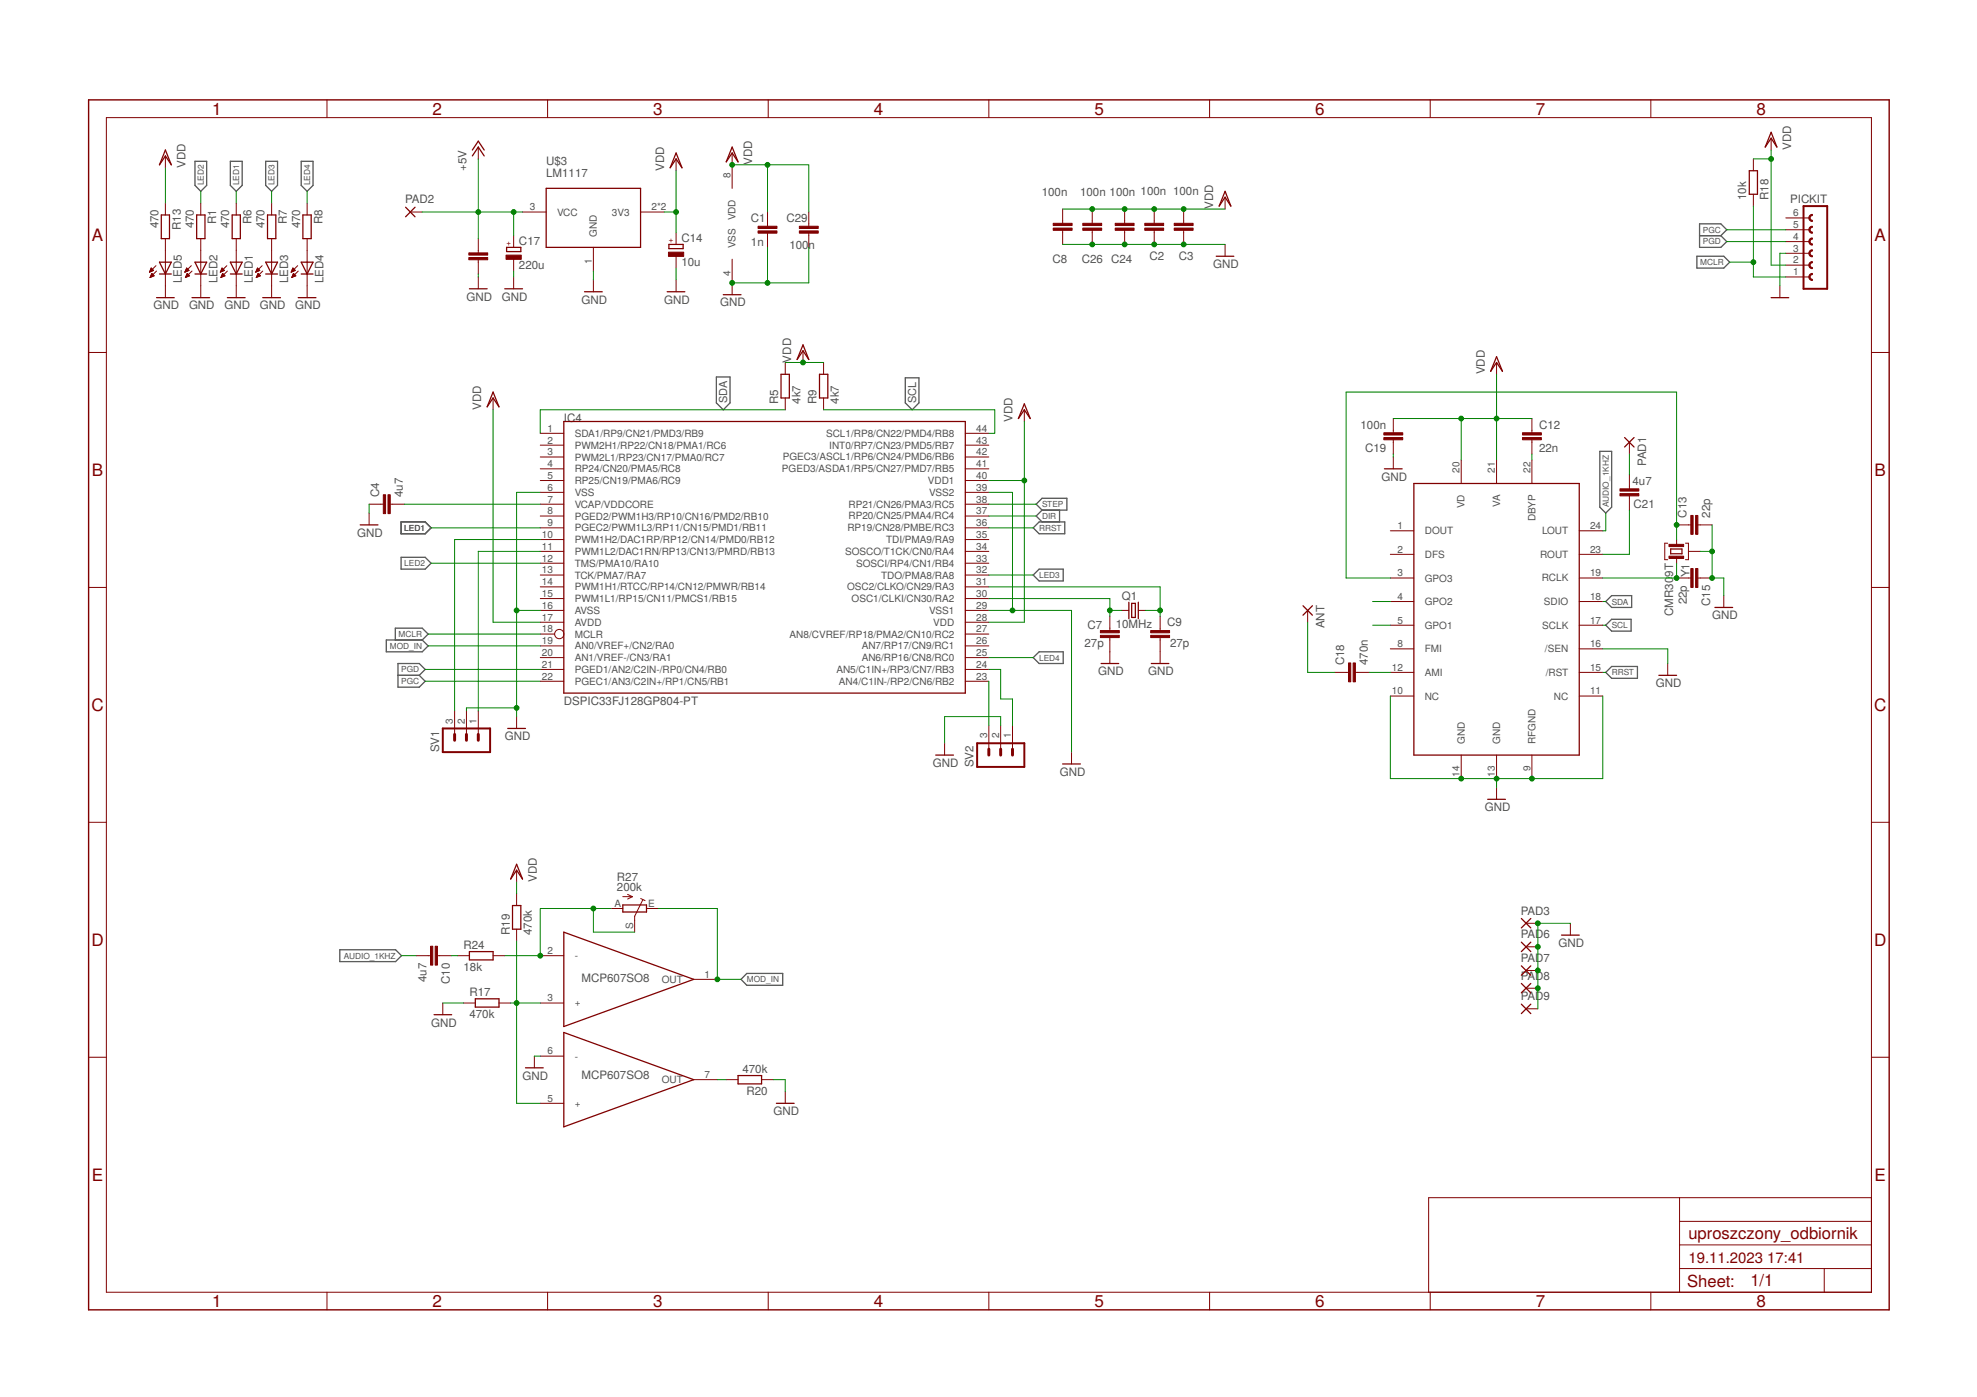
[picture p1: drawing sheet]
<svg xmlns="http://www.w3.org/2000/svg" width="297mm" height="210mm" viewBox="0 0 297 210" stroke-linecap="round" stroke-linejoin="round" font-family="sans-serif">
<g fill="none" stroke="#505050" stroke-width=".19">
<path d="M29.3 24.2h1.8v3.7l-.9 .8-.9-.8zM34.6 24.2h1.8v3.7l-.9 .8-.9-.8zM39.9 24.2h1.8v3.7l-.9 .8-.9-.8zM45.3 24.2h1.7v3.7l-.9 .8-.8-.8zM255 38.5h4l.9 .9-.9 .9h-4zM255.4 33.6h3.2l.8 .9-.8 .9 .8 .9-.8 .9h-3.2zM255.4 35.4h3.2M107.6 56.6h2.1v3.9l-1 1.1-1.1-1.1zM136 56.8h2.1v3.7l-1 1.1-1.1-1.1zM60.3 78.4h3.6l.9 .9-.9 .9h-3.6zM155.7 75.8l.9-.9h3.7v1.7h-3.7zM156.1 78.4h3.9v1.8h-3.9l-.9-.9z"/>
<path d="M156.6 76.6l-.9 .9 .9 .9M159.2 76.6v1.8M240.4 67.8h1.7v8.4l-.8 .9-.9-.9zM58 96.2h5.4l.9 .8-.9 .9h-5.4zM59.4 96.2v-1.8h4l.9 .9-.9 .9M59.8 99.7h3.2l.9 .9-.9 .9 .9 .9-.9 .9h-3.2zM60.3 83.7h3.6l.9 .9-.9 .9h-3.6zM155.2 98.8l.9-.9h3.6v1.8h-3.6zM155.2 86.4l.9-.9h3.6v1.8h-3.6zM241.3 90.4l.8-.9h3.1v1.8h-3.1zM241.3 93.9l.8-.9h3v1.8h-3zM59.8 101.5h3.2"/>
<path d="M241.3 101l.8-.9h3.9v1.8h-3.9zM51.1 142.7h8.3l.9 .9-.9 .9h-8.3zM112.2 146.3h5.4v1.7h-5.4l-.9-.8z"/>
</g>
<path d="M271 31h3.5v12.4h-3.5zM66.5 109.5h7.1v3.5h-7.1zM146.8 111.7h7.1v3.5h-7.1z" fill="none" stroke="#800000" stroke-width=".3"/>
<g fill="#800000" stroke="#800000" stroke-width=".15">
<path d="M271.9 37.7l.3-.2h.1v.2a.35 .35 0 0 0-.3 .4 .35 .35 0 0 0 .3 .3v.2h-.1a.54 .54 0 0 1-.3-.9z" fill-rule="evenodd"/>
<path d="M271.9 39.5l.3-.2h.1v.2a.36 .36 0 0 0-.3 .3 .36 .36 0 0 0 .3 .4v.2h-.1a.54 .54 0 0 1-.3-.9z" fill-rule="evenodd"/>
<path d="M271.9 41.3l.3-.2h.1v.2a.36 .36 0 0 0-.3 .3 .36 .36 0 0 0 .3 .4v.1h-.1a.54 .54 0 0 1-.3-.8z" fill-rule="evenodd"/>
<path d="M271.9 34.2l.3-.2h.1v.2a.35 .35 0 0 0-.3 .3 .35 .35 0 0 0 .3 .4v.2h-.1a.56 .56 0 0 1-.3-.9z" fill-rule="evenodd"/>
<path d="M271.9 35.9l.3-.1h.1v.1a.35 .35 0 0 0-.3 .4 .35 .35 0 0 0 .3 .3v.2h-.1a.56 .56 0 0 1-.3-.9z" fill-rule="evenodd"/>
<path d="M271.9 32.4l.3-.2h.1v.2a.36 .36 0 0 0-.3 .3 .36 .36 0 0 0 .3 .4v.2h-.1a.54 .54 0 0 1-.3-.9z" fill-rule="evenodd"/>
</g>
<g fill="none" stroke="#800000" stroke-width=".15">
<path d="M16 17.7h265.2v176.5h-265.2zM49.1 15v2.7M82.3 15v2.7M115.4 15v2.7M148.6 15v2.7M181.7 15v2.7M214.9 15v2.7M248 15v2.7M23.4 39.9l-.9 1M24.8 23.4v1.8M24.8 30.5v1.8M24.8 35.9v8.8"/>
<path d="M28.7 39.9l-.9 1M30.2 30.5v1.8M30.2 35.9v8.8M34.1 39.9l-1 1M35.5 30.5v1.8M35.5 35.9v8.8M39.4 39.9l-1 1M40.8 30.5v1.8M40.8 35.9v8.8M44.7 39.9l-.9 1M46.1 30.5v1.8M46.1 35.9v8.8"/>
<path d="M61.7 31.9h1.7M71.9 22.1v1.8M71.9 35.9v2.1M71.9 39v2.2M77.2 35.4v1.8M77.2 38.9v1.8M78.5 31.9h3.6M89.2 37.2v3.5M96.2 31.9h3.6M101.6 23.9v1.8M101.6 35v1.7M101.6 38.5v1.8"/>
<path d="M110 23v5.3M110 38.9v5.4M115.3 31.9v2.1M115.3 35.1v2.1M121.5 31.9v2.1M121.5 35.1v2.1M159.7 31.4v2.1M159.7 34.6v2.1M164.1 31.4v2.1M164.1 34.6v2.1M169 31.4v2.1M169 34.6v2.1"/>
<path d="M173.4 31.4v2.1M173.4 34.6v2.1M177.8 31.4v2.1M177.8 34.6v2.1M184.1 29.6v1.8M184.1 36.7v1.8M263.4 23.9v1.8M263.4 29.2v1.8M266.1 20.8v1.7M268.3 39.8h3.6M268.3 38.1h3.6M268.3 36.3h3.6"/>
<path d="M268.3 34.5h3.6M268.3 32.7h3.6M13.3 53h2.7M22.5 40.9h.1M22.5 40.8h.2M22.5 40.7h.3M22.6 41.6h.1M22.6 40.7h.4M22.6 40.6h.4M22.6 41.6h.3M22.6 40.5h.3M22.6 41.5h.5"/>
<path d="M22.6 40.4h.3M22.7 41.4h.4M22.7 40.4h.1M22.7 41.3h.4M22.7 40.3h.1M22.7 40.3l-.2 .6M22.7 40.3l.4 .3-.6 .3M22.7 41.3h.3M22.8 41.2h.1M22.8 41.1h.1M22.8 41.1l-.3 .6M22.8 41.1l.4 .3-.7 .3"/>
<path d="M23.5 40.7l-1 1M27.8 40.9h.1M27.8 40.8h.2M27.9 40.7h.3M27.9 40.7h.4M27.9 41.6h.1M27.9 40.6h.4M27.9 41.6h.3M27.9 40.5h.4M28 41.5h.4M28 40.4h.2M28 41.4h.5"/>
<path d="M28 40.4h.1M28 41.3h.4M28 40.3h.1M28 41.3h.3M28 40.3l-.2 .6M28 40.3l.4 .3-.6 .3M28.1 41.2h.1M28.1 41.1h.1M28.1 41.1l-.2 .6M28.1 41.1l.4 .3-.6 .3M28.9 40.7l-1 1M33.1 40.9h.1"/>
<path d="M33.1 40.8h.2M33.2 40.7h.3M33.2 41.6h.1M33.2 40.7h.5M33.2 40.6h.5M33.3 41.6h.2M33.3 40.5h.3M33.3 41.5h.4M33.3 40.4h.2M33.3 41.4h.5M33.3 40.4h.1M33.3 41.3h.4"/>
<path d="M33.4 40.3l-.3 .6M33.4 40.3l.3 .3-.6 .3M33.4 40.3h.1M33.4 41.3h.2M33.4 41.2h.1M33.4 41.1l-.2 .6M33.4 41.1l.4 .3-.6 .3M33.4 41.1h.1M34.2 40.7l-1 1M38.4 40.9h.1M38.5 40.8h.1M38.5 40.7h.3"/>
<path d="M38.5 40.7h.5M38.5 41.6h.2M38.6 40.6h.4M38.6 41.6h.2M38.6 40.5h.3M38.6 41.5h.4M38.6 40.4h.2M38.6 41.4h.5M38.7 40.4h.1M38.7 41.3h.3M38.7 40.3h.1M38.7 41.3h.2"/>
<path d="M38.7 40.3l-.3 .6M38.7 40.3l.3 .3-.6 .3M38.7 41.2h.2M38.8 41.1h.1M38.8 41.1l-.3 .6M38.8 41.1l.3 .3-.6 .3M39.5 40.7l-1 1M43.8 40.9h.1M43.8 40.8h.2M43.8 40.7h.3M43.8 40.7h.5M43.9 41.6h.1"/>
<path d="M43.9 40.6h.4M43.9 40.5h.3M43.9 41.6h.3M43.9 41.5h.4M43.9 40.4h.3M44 40.4h.1M44 41.4h.4M44 41.3h.3M44 40.3h.1M44 40.3l-.2 .6M44 40.3l.4 .3-.6 .3M44 41.2h.2"/>
<path d="M44.1 41.1h.1M44.1 41.1l-.3 .6M44.1 41.1l.3 .3-.6 .3M44.8 40.7l-1 1M71.9 41.6v1.8M74.1 59.8v1.8M77.2 41.6v1.8M89.2 42.1v1.7M101.6 42.1v1.7M118 54.5v1.7M118 59.8v1.8M120.6 52.7v1.8"/>
<path d="M123.7 54.5v1.7M123.7 59.8v1.8M224.9 54.5v1.7M267.4 42.9v1.8M268.3 41.6h3.6M281.2 53h2.6M55.5 77.1v1.8M55.5 75.8h2.1M58.7 75.8h2.1M81.2 65.1h3.5M81.2 66.9h3.5M81.2 68.7h3.5"/>
<path d="M81.2 70.4h3.5M81.2 72.2h3.5M81.2 74h3.5M81.2 75.8h3.5M81.2 77.5h3.5M81.2 79.3h3.5M145 65.1h3.6M145 66.9h3.6M145 68.7h3.6M145 70.4h3.6M145 72.2h3.6M145 74h3.6"/>
<path d="M145 75.8h3.6M145 77.5h3.6M145 79.3h3.6M153.9 61.6v1.7M208.9 79.8h3.5M209.3 62.9v2.1M209.3 66.1v2.1M209.3 68.7v1.7M219.5 69.1v3.5M224.9 69.1v3.5M230.2 62.9v2.1M230.2 66.1v2.1"/>
<path d="M230.2 69.1v3.5M237.3 79.8h3.5M244.8 66.4v1.8M244.8 71.3v2.1M244.8 74.5v2.1M251.9 78.9h2.1M255.1 78.9h2.1M13.3 88.3h2.7M81.2 81.1h3.5M81.2 82.8h3.5M81.2 84.6h3.5M81.2 86.4h3.5"/>
<path d="M81.2 88.2h3.5M81.2 89.9h3.5M81.2 91.7h3.5M81.2 93.5h3.5M81.2 95.3h2.1M81.2 97h3.5M81.2 98.8h3.5M145 81.1h3.6M145 82.8h3.6M145 84.6h3.6M145 86.4h3.6M145 88.2h3.6"/>
<path d="M145 89.9h3.6M145 91.7h3.6M145 93.5h3.6M145 95.3h3.6M145 97h3.6M145 98.8h3.6M166.8 92.6v2.1M166.8 95.8v3.9M168.5 91.7h1.1M171 91.7h1.1M174.3 92.6v2.1M174.3 95.8v3.9"/>
<path d="M196.5 91.7v1.8M208.9 83.3h3.5M208.9 86.8h3.5M208.9 90.4h3.5M208.9 93.9h3.5M208.9 97.5h3.5M237.3 83.3h3.5M237.3 86.8h3.5M237.3 90.4h3.5M237.3 93.9h3.5M237.3 97.5h3.5M250.6 81.6h-.5v2.5h.5"/>
<path d="M250.6 99.7v1.8M251.9 86.8h2.1M251.9 81.1v1M251.9 83.7v.9M253.2 81.6h.5v2.5h-.5M253.7 82.8h1.8M255.1 86.8h2.1M259 89.5v1.8M281.2 88.3h2.6M68.3 106.8v3.5M70.1 106.8v3.5M71.9 106.8v3.5"/>
<path d="M77.6 107.7v1.8M81.2 100.6h3.5M81.2 102.4h3.5M141.9 111.7v1.8M145 100.6h3.6M145 102.4h3.6M148.6 109v3.6M150.3 109v3.6M152.1 109v3.6M161 113v1.8M200.5 101h2.1M203.7 101h2.1"/>
<path d="M208.9 101h3.5M208.9 104.6h3.5M219.5 113.5v3.5M224.9 113.5v3.5M224.9 118.3v1.8M230.2 113.5v3.5M237.3 101h3.5M237.3 104.6h3.5M13.3 123.5h2.7M77.6 130.7v1.8M77.6 134.3v1.8M77.6 139.6v1.8"/>
<path d="M91.8 136.5h1.8M93.6 134.7h1.4M94.3 134.4l.7 .3M95 134.7l-.7 .4M96.3 135l.6 .3M96.6 135.2l-1.2 2.5v2.4M97.1 136.5h1.8M229.3 138.7h1.8M235.9 138.7v1.8M281.2 123.5h2.6M13.3 158.9h2.7M62.5 143.6h2.2"/>
<path d="M65.7 143.6h2.2M66.5 150.7v1.8M68.7 143.6h1.8M69.6 150.7h1.8M74.1 143.6h1.7M75 150.7h1.7M80.3 158.7v1.7M81.2 150.7h3.5M81.2 143.6h3.5M81.2 158.7h3.5M104.2 147.2h3.6M229.3 142.3h1.8"/>
<path d="M229.3 145.8h1.8M229.3 148.5h1.8M229.3 151.6h1.8M281.2 158.9h2.6M81.2 165.8h3.5M104.2 162.2h3.6M109.1 162.2h1.8M114.4 162.2h1.8M118 164v1.8M252.3 180v14.2M281.2 180h-66.5v14.2M49.1 194.2v2.6"/>
<path d="M82.3 194.2v2.6M115.4 194.2v2.6M148.6 194.2v2.6M181.7 194.2v2.6M214.9 194.2v2.6M248 194.2v2.6M252.3 190.6h28.9M252.3 187h28.9M252.3 183.5h28.9M274.1 190.6v3.6"/>
<circle cx="84" cy="95.3" r=".7"/>
</g>
<g fill="none" stroke="#800000" stroke-width=".19">
<path d="M266.1 19.9l.9 2.2-.9-1.3-.9 1.3zM24 39.4h1.7l-.9 1.8zM24.2 32.3h1.3v3.6h-1.3zM24.8 22.5l.9 2.3-.9-1.4-.8 1.4zM29.3 39.4h1.8l-.9 1.8zM29.5 32.3h1.3v3.6h-1.3zM34.6 39.4h1.8l-.9 1.8zM34.9 32.3h1.2v3.6h-1.2zM39.9 39.4h1.8l-.9 1.8zM40.2 32.3h1.2v3.6h-1.2zM45.3 39.4h1.7l-.9 1.8zM45.5 32.3h1.3v3.6h-1.3z"/>
<path d="M60.9 31.1l1.5 1.5M62.4 31.1l-1.5 1.5M71 23.4l.9-1.3 .8 1.3M71 22.5l.9-1.3 .8 1.3M76.1 37.2h2.2v.6h-2.2zM82.1 28.3h14.1v8.9h-14.1zM100.5 36.7h2.1v.7h-2.1zM101.6 23l.9 2.2-.9-1.3-.9 1.3zM110 22.1l.9 2.2-.9-1.3-.9 1.3zM182.7 38.5h2.7M184.1 28.7l.8 2.3-.8-1.4-.9 1.4zM262.8 25.7h1.3v3.5h-1.3z"/>
<path d="M23.5 44.7h2.7M24 41.2h1.7M28.9 44.7h2.6M29.3 41.2h1.8M34.2 44.7h2.6M34.6 41.2h1.8M39.5 44.7h2.6M39.9 41.2h1.8M44.8 44.7h2.7M45.3 41.2h1.7M70.5 43.4h2.7M74.1 58.9l.9 2.2-.9-1.3-.9 1.3z"/>
<path d="M75.8 43.4h2.7M87.8 43.8h2.7M100.2 43.8h2.7M108.7 44.3h2.6M117.3 56.2h1.3v3.6h-1.3zM120.6 51.8l.9 2.2-.9-1.3-.8 1.3zM123.1 56.2h1.3v3.6h-1.3zM224.9 53.6l.8 2.2-.8-1.3-.9 1.3zM266.1 44.7h2.7M54.1 78.9h2.7M84.7 63.3h60.3v40.8h-60.3zM153.9 60.7l.9 2.2-.9-1.3-.9 1.3z"/>
<path d="M208 70.4h2.7M212.4 72.6h24.9v40.9h-24.9zM244.1 65.7l1.4 1.5M245.5 65.7l-1.4 1.5M165.4 99.7h2.7M169.6 90.5v2.5M170 90.7h.6v2.1h-.6zM171 90.5v2.5M173 99.7h2.6M195.8 91l1.4 1.4M197.2 91l-1.4 1.4M251 82.5h1.7v.7h-1.7z"/>
<path d="M257.7 91.3h2.6M76.3 109.5h2.7M140.6 113.5h2.7M159.7 114.8h2.6M249.2 101.5h2.7M77 136.1h1.3v3.5h-1.3zM77.6 129.9l.9 2.2-.9-1.4-.9 1.4zM93.6 136h3.5v1h-3.5zM223.5 120.1h2.7M228.6 138l1.4 1.4M230 138l-1.4 1.4M65.2 152.5h2.7"/>
<path d="M70.5 143h3.6v1.2h-3.6zM71.4 150.1h3.6v1.2h-3.6zM84.7 140.1l19.5 7.1-19.5 7zM84.7 155.1l19.5 7.1-19.5 7.1zM228.6 141.6l1.4 1.4M228.6 145.1l1.4 1.4M228.6 147.8l1.4 1.4M228.6 150.9l1.4 1.4M230 141.6l-1.4 1.4M230 145.1l-1.4 1.4M230 147.8l-1.4 1.4M230 150.9l-1.4 1.4"/>
<path d="M234.6 140.5h2.7M79 160.4h2.6M110.9 161.6h3.5v1.3h-3.5zM116.6 165.8h2.7"/>
</g>
<g fill="#800000" stroke="#800000" stroke-width=".15">
<path d="M172 34.3h2.8v.3h-2.8z"/>
<path d="M172 33.5h2.8v.4h-2.8z"/>
<path d="M176.4 34.3h2.9v.3h-2.9z"/>
<path d="M176.4 33.5h2.9v.4h-2.9z"/>
<path d="M100.4 37.9h2.3v.6h-2.3z"/>
<path d="M76 38.3h2.3v.7h-2.3z"/>
<path d="M167.6 33.5h2.8v.4h-2.8z"/>
<path d="M167.6 34.3h2.8v.3h-2.8z"/>
<path d="M162.7 33.5h2.8v.4h-2.8z"/>
<path d="M162.7 34.3h2.8v.3h-2.8z"/>
<path d="M113.9 34.7h2.8v.3h-2.8z"/>
<path d="M113.9 34h2.8v.3h-2.8z"/>
<path d="M64.7 142.2h.3v2.8h-.3z"/>
<path d="M65.4 142.2h.3v2.8h-.3z"/>
<path d="M58.3 74.3h.3v2.9h-.3z"/>
<path d="M57.6 74.3h.3v2.9h-.3z"/>
<path d="M70.4 38.7h2.9v.3h-2.9z"/>
<path d="M70.4 38h2.9v.3h-2.9z"/>
<path d="M158.2 33.5h2.9v.4h-2.9z"/>
<path d="M158.2 34.3h2.9v.3h-2.9z"/>
<path d="M250.8 81.8h2.2v.3h-2.2z"/>
<path d="M250.8 83.6h2.2v.3h-2.2z"/>
<path d="M228.7 65.7h2.9v.4h-2.9z"/>
<path d="M228.7 65h2.9v.4h-2.9z"/>
<path d="M254.8 77.4h.3v2.9h-.3z"/>
<path d="M254 77.4h.4v2.9h-.4z"/>
<path d="M254 85.4h.4v2.9h-.4z"/>
<path d="M254.8 85.4h.3v2.9h-.3z"/>
<path d="M203.3 99.6h.3v2.8h-.3z"/>
<path d="M202.6 99.6h.3v2.8h-.3z"/>
<path d="M207.9 65h2.9v.4h-2.9z"/>
<path d="M207.9 65.7h2.9v.4h-2.9z"/>
<path d="M243.4 73.4h2.8v.4h-2.8z"/>
<path d="M243.4 74.2h2.8v.3h-2.8z"/>
<path d="M120.1 34.7h2.8v.3h-2.8z"/>
<path d="M120.1 34h2.8v.3h-2.8z"/>
<path d="M165.3 95.5h2.9v.3h-2.9z"/>
<path d="M165.3 94.7h2.9v.4h-2.9z"/>
<path d="M172.9 95.5h2.8v.3h-2.8z"/>
<path d="M172.9 94.7h2.8v.4h-2.8z"/>
</g>
<path d="M68.3 110.3v.9M70.1 110.3v.9M71.9 110.3v.9M148.6 112.6v.9M150.3 112.6v.9M152.1 112.6v.9" fill="none" stroke="#800000" stroke-width=".44"/>
<path d="M13.3 15h270.5v181.8h-270.5z" fill="none" stroke="#800000" stroke-width=".21"/>
<g fill="none" stroke="#008000" stroke-width=".15">
<path d="M24.8 25.2v5.3M30.2 28.7v1.8M35.5 28.7v1.8M40.8 28.7v1.8M46.1 28.7v1.8M63.4 31.9h15.1M71.9 23.9v12M77.2 31.9v3.5M99.8 31.9h1.8M101.6 25.7v9.3M110 24.8h11.5v7.1M115.3 24.8v7.1"/>
<path d="M115.3 37.2v5.3M121.5 37.2v5.3h-11.5M159.7 36.7h24.4M159.7 31.4h24.4M259.4 34.5h8.9M259.4 36.3h8.9M259.9 39.4h3.5M263.4 23.9h2.7M263.4 31v10.6h4.9M266.1 22.5v17.3h2.2M268.3 38.1h-.9v4.8M71.9 41.2v.4"/>
<path d="M77.2 40.7v.9M89.2 40.7v1.4M101.6 40.3v1.8M118 54.5h5.7M224.9 56.2v12.9M55.5 75.8v1.3M60.8 75.8h20.4M64.8 79.3h16.4M74.1 61.6v31.9h7.1M81.2 74h-3.6v33.7M118 61.6h-36.8v3.5M123.7 61.6h25.8v3.5h-.9"/>
<path d="M148.6 74h3.5v17.7M148.6 72.2h5.3M148.6 75.8h7.1M148.6 79.3h6.6M148.6 77.5h7.1M153.9 63.3v30.2h-5.3M209.3 68.2v.5M209.3 62.9h20.9M219.5 62.9v6.2M230.2 68.2v.9M241.3 77.1v2.7h-.5M244.8 76.6v6.7h-4"/>
<path d="M244.8 68.2v3.1M257.2 78.9v7.9h1.8v2.7M64.3 97h16.9M64.3 95.3h16.9M64.8 84.6h16.4M77.6 91.7h3.6M81.2 82.8h-9.3v24M81.2 81.1h-12.9v25.7M148.6 91.7h12.4v21.3M148.6 98.8h6.6M148.6 86.4h6.6M148.6 89.9h18.2v2.7"/>
<path d="M148.6 88.2h25.7v4.4M166.8 91.7h1.7M172.1 91.7h2.2M196.5 93.5v7.5h4M206.2 90.4h2.7M206.2 93.9h2.7M240.8 97.5h9.8v2.2M240.8 90.4h.5M240.8 93.9h.5M251.9 81.1v-22.2h-49.7v27.9h6.7M251.9 84.6v2.2h-11.1M255.5 82.8h1.7"/>
<path d="M63.9 102.4h17.3M63.9 100.6h17.3M77.6 106.4h-7.5v.4M148.6 100.6h1.7v4.4h1.8v4M148.6 102.4v6.6M150.3 109v-1.3h-8.4v4M205.8 101h3.1M208.9 104.6v12.4h31.9v-12.4M224.9 117v1.3M240.8 101h.5M77.6 132.5v1.8M89.2 136.5v3.6h6.2"/>
<path d="M91.8 136.5h-10.6v7.1h-5.4M98.9 136.5h8.9v10.7h3.5M235.9 138.7h-4.8v12.9M60.3 143.6h2.2M66.5 150.7h3.1M67.9 143.6h.8M76.7 150.7h4.5M77.6 141.4v24.4h3.6M80.3 158.7h.9M107.8 162.2h1.3M116.2 162.2h1.8v1.8"/>
</g>
<g fill="#008000" stroke="#008000" stroke-width=".15">
<circle cx="177.8" cy="36.7" r=".36"/>
<circle cx="164.1" cy="36.7" r=".36"/>
<circle cx="169" cy="36.7" r=".36"/>
<circle cx="173.4" cy="36.7" r=".36"/>
<circle cx="152.1" cy="91.7" r=".36"/>
<circle cx="77.6" cy="91.7" r=".36"/>
<circle cx="77.6" cy="106.4" r=".36"/>
<circle cx="110" cy="42.5" r=".36"/>
<circle cx="115.3" cy="42.5" r=".36"/>
<circle cx="224.9" cy="117" r=".36"/>
<circle cx="219.5" cy="117" r=".36"/>
<circle cx="230.2" cy="117" r=".36"/>
<circle cx="257.2" cy="82.8" r=".36"/>
<circle cx="257.2" cy="86.8" r=".36"/>
<circle cx="231.1" cy="138.7" r=".36"/>
<circle cx="231.1" cy="142.3" r=".36"/>
<circle cx="231.1" cy="145.8" r=".36"/>
<circle cx="231.1" cy="148.5" r=".36"/>
<circle cx="266.1" cy="23.9" r=".36"/>
<circle cx="177.8" cy="31.4" r=".36"/>
<circle cx="173.4" cy="31.4" r=".36"/>
<circle cx="169" cy="31.4" r=".36"/>
<circle cx="164.1" cy="31.4" r=".36"/>
<circle cx="153.9" cy="72.2" r=".36"/>
<circle cx="101.6" cy="31.9" r=".36"/>
<circle cx="110" cy="24.8" r=".36"/>
<circle cx="115.3" cy="24.8" r=".36"/>
<circle cx="120.6" cy="54.5" r=".36"/>
<circle cx="224.9" cy="62.9" r=".36"/>
<circle cx="219.5" cy="62.9" r=".36"/>
<circle cx="107.8" cy="147.2" r=".36"/>
<circle cx="263.4" cy="39.4" r=".36"/>
<circle cx="77.2" cy="31.9" r=".36"/>
<circle cx="71.9" cy="31.9" r=".36"/>
<circle cx="77.6" cy="150.7" r=".36"/>
<circle cx="81.2" cy="143.6" r=".36"/>
<circle cx="89.2" cy="136.5" r=".36"/>
<circle cx="166.8" cy="91.7" r=".36"/>
<circle cx="251.9" cy="86.8" r=".36"/>
<circle cx="251.9" cy="78.9" r=".36"/>
<circle cx="174.3" cy="91.7" r=".36"/>
</g>
<g font-size="2.6" fill="#800000">
<text x="31.9" y="17.2">1</text>
<text x="65" y="17.2">2</text>
<text x="98.2" y="17.2">3</text>
<text x="131.3" y="17.2">4</text>
<text x="164.5" y="17.2">5</text>
<text x="197.6" y="17.2">6</text>
<text x="230.8" y="17.2">7</text>
<text x="263.9" y="17.2">8</text>
<text x="13.8" y="36.2">A</text>
<text x="281.7" y="36.2">A</text>
<text x="13.8" y="71.5">B</text>
<text x="281.7" y="71.5">B</text>
<text x="13.7" y="106.8">C</text>
<text x="281.6" y="106.8">C</text>
<text x="13.7" y="142.1">D</text>
<text x="281.6" y="142.1">D</text>
<text x="13.8" y="177.4">E</text>
<text x="281.7" y="177.4">E</text>
<text x="31.9" y="196.4">1</text>
<text x="65" y="196.4">2</text>
<text x="98.2" y="196.4">3</text>
<text x="131.3" y="196.4">4</text>
<text x="164.5" y="196.4">5</text>
<text x="197.6" y="196.4">6</text>
<text x="230.8" y="196.4">7</text>
<text x="263.9" y="196.4">8</text>
</g>
<g font-size="2.5" fill="#800000">
<text x="253.7" y="186.2">uproszczony_odbiornik</text>
<text x="253.5" y="193.4">Sheet:</text>
<text x="263" y="193.3">1/1</text>
</g>
<g font-size="2.2" fill="#800000">
<text x="253.7" y="189.7">19.11.2023</text>
<text x="265.5" y="189.7">17:41</text>
</g>
<g font-size="1.7" fill="#505050">
<text x="269.1" y="22.5" transform="rotate(-90 269.1 22.5)">VDD</text>
<text x="27.9" y="25.2" transform="rotate(-90 27.9 25.2)">VDD</text>
<text x="70.1" y="25.6" transform="rotate(-90 70.1 25.6)">+5V</text>
<text x="82.1" y="26.5">LM1117</text>
<text x="82.1" y="24.8">U$3</text>
<text x="99.8" y="25.6" transform="rotate(-90 99.8 25.6)">VDD</text>
<text x="113" y="24.8" transform="rotate(-90 113 24.8)">VDD</text>
<text x="156.5" y="29.4">100n</text>
<text x="162.3" y="29.4">100n 100n 100n 100n</text>
<text x="23.8" y="34.3" transform="rotate(-90 23.8 34.3)">470</text>
<text x="27.1" y="34.6" transform="rotate(-90 27.1 34.6)">R13</text>
<text x="29.1" y="34.3" transform="rotate(-90 29.1 34.3)">470</text>
<text x="32.5" y="33.6" transform="rotate(-90 32.5 33.6)">R1</text>
<text x="34.4" y="34.3" transform="rotate(-90 34.4 34.3)">470</text>
<text x="37.8" y="33.6" transform="rotate(-90 37.8 33.6)">R6</text>
<text x="39.8" y="34.3" transform="rotate(-90 39.8 34.3)">470</text>
<text x="43.1" y="33.6" transform="rotate(-90 43.1 33.6)">R7</text>
<text x="45.1" y="34.3" transform="rotate(-90 45.1 34.3)">470</text>
<text x="48.4" y="33.6" transform="rotate(-90 48.4 33.6)">R8</text>
<text x="60.9" y="30.6">PAD2</text>
<text x="112.8" y="33.4">C1</text>
<text x="118.2" y="33.4">C29</text>
<text x="182.3" y="31.4" transform="rotate(-90 182.3 31.4)">VDD</text>
<text x="262.4" y="30.1" transform="rotate(-90 262.4 30.1)">10k</text>
<text x="265.7" y="30.1" transform="rotate(-90 265.7 30.1)">R18</text>
<text x="269" y="30.4">PICKIT</text>
<text x="78" y="40.4">220u</text>
<text x="78" y="36.8">C17</text>
<text x="102.4" y="39.9">10u</text>
<text x="102.4" y="36.4">C14</text>
<text x="112.8" y="36.9">1n</text>
<text x="118.6" y="37.4">100n</text>
<text x="158.2" y="39.6">C8</text>
<text x="162.5" y="39.6">C26</text>
<text x="167" y="39.6">C24</text>
<text x="172.7" y="39.1">C2</text>
<text x="177.1" y="39.1">C3</text>
<text x="182.3" y="40.3">GND</text>
<text x="23.1" y="46.5">GND</text>
<text x="27.3" y="42.6" transform="rotate(-90 27.3 42.6)">LED5</text>
<text x="28.4" y="46.5">GND</text>
<text x="32.7" y="42.6" transform="rotate(-90 32.7 42.6)">LED2</text>
<text x="33.7" y="46.5">GND</text>
<text x="38" y="42.6" transform="rotate(-90 38 42.6)">LED1</text>
<text x="39" y="46.5">GND</text>
<text x="43.3" y="42.6" transform="rotate(-90 43.3 42.6)">LED3</text>
<text x="44.4" y="46.5">GND</text>
<text x="48.6" y="42.6" transform="rotate(-90 48.6 42.6)">LED4</text>
<text x="70.1" y="45.2">GND</text>
<text x="75.4" y="45.2">GND</text>
<text x="87.4" y="45.6">GND</text>
<text x="99.8" y="45.6">GND</text>
<text x="108.2" y="46">GND</text>
<text x="118.9" y="54.5" transform="rotate(-90 118.9 54.5)">VDD</text>
<text x="223.1" y="56.2" transform="rotate(-90 223.1 56.2)">VDD</text>
<text x="72.3" y="61.6" transform="rotate(-90 72.3 61.6)">VDD</text>
<text x="84.7" y="63.3">I</text>
<text x="85.2" y="63.3">C4</text>
<text x="109.3" y="60.5" transform="rotate(-90 109.3 60.5)">SDA</text>
<text x="116.9" y="60.7" transform="rotate(-90 116.9 60.7)">R5</text>
<text x="120.3" y="60.7" transform="rotate(-90 120.3 60.7)">4k7</text>
<text x="122.7" y="60.7" transform="rotate(-90 122.7 60.7)">R9</text>
<text x="126" y="60.7" transform="rotate(-90 126 60.7)">4k7</text>
<text x="137.6" y="60.5" transform="rotate(-90 137.6 60.5)">SCL</text>
<text x="152.1" y="63.3" transform="rotate(-90 152.1 63.3)">VDD</text>
<text x="204.4" y="64.4">100n</text>
<text x="231.2" y="64.4">C12</text>
<text x="205.1" y="68">C19</text>
<text x="231.2" y="68">22n</text>
<text x="247.4" y="70" transform="rotate(-90 247.4 70)">PAD1</text>
<text x="57" y="74.7" transform="rotate(-90 57 74.7)">C4</text>
<text x="60.5" y="74.7" transform="rotate(-90 60.5 74.7)">4u7</text>
<text x="207.6" y="72.2">GND</text>
<text x="245.3" y="72.8">4u7</text>
<text x="245.5" y="76.4">C21</text>
<text x="253.4" y="77.8" transform="rotate(-90 253.4 77.8)">C13</text>
<text x="257" y="77.8" transform="rotate(-90 257 77.8)">22p</text>
<text x="53.7" y="80.6">GND</text>
<text x="251.4" y="86.7" transform="rotate(-90 251.4 86.7)">9T</text>
<text x="253.9" y="86.7" transform="rotate(-90 253.9 86.7)">Y1</text>
<text x="163.4" y="94.6">C7</text>
<text x="167.6" y="94.4">10MHz</text>
<text x="168.5" y="90.1">Q1</text>
<text x="175.4" y="94.1">C9</text>
<text x="199" y="94.4" transform="rotate(-90 199 94.4)">ANT</text>
<text x="251.4" y="92.5" transform="rotate(-90 251.4 92.5)">CMR30</text>
<text x="253.4" y="90.8" transform="rotate(-90 253.4 90.8)">22p</text>
<text x="257" y="91.1" transform="rotate(-90 257 91.1)">C15</text>
<text x="257.2" y="93.1">GND</text>
<text x="162.9" y="97.2">27p</text>
<text x="165" y="101.5">GND</text>
<text x="172.5" y="101.5">GND</text>
<text x="175.8" y="97.2">27p</text>
<text x="202" y="100" transform="rotate(-90 202 100)">C18</text>
<text x="205.5" y="100" transform="rotate(-90 205.5 100)">470n</text>
<text x="84.7" y="105.9">DSPIC33FJ128GP804-PT</text>
<text x="248.8" y="103.2">GND</text>
<text x="66" y="113" transform="rotate(-90 66 113)">SV1</text>
<text x="75.8" y="111.2">GND</text>
<text x="140.2" y="115.2">GND</text>
<text x="146.3" y="115.2" transform="rotate(-90 146.3 115.2)">SV2</text>
<text x="159.2" y="116.6">GND</text>
<text x="223.1" y="121.9">GND</text>
<text x="80.6" y="132.5" transform="rotate(-90 80.6 132.5)">VDD</text>
<text x="92.7" y="133.8">200k</text>
<text x="92.7" y="132.3">R27</text>
<text x="228.5" y="137.4">PAD3</text>
<text x="69.6" y="142.6">R24</text>
<text x="76.6" y="140.5" transform="rotate(-90 76.6 140.5)">R19</text>
<text x="79.9" y="140.5" transform="rotate(-90 79.9 140.5)">470k</text>
<text x="228.5" y="141">PAD6</text>
<text x="234.2" y="142.3">GND</text>
<text x="64.1" y="147.6" transform="rotate(-90 64.1 147.6)">4u7</text>
<text x="67.6" y="147.8" transform="rotate(-90 67.6 147.8)">C10</text>
<text x="69.6" y="145.9">18k</text>
<text x="70.5" y="149.6">R17</text>
<text x="87.4" y="147.6">MCP607SO8</text>
<text x="228.5" y="144.5">PAD7</text>
<text x="228.5" y="147.2">PAD8</text>
<text x="64.8" y="154.2">GND</text>
<text x="70.5" y="153">470k</text>
<text x="228.5" y="150.3">PAD9</text>
<text x="111.6" y="161.2">470k</text>
<text x="78.5" y="162.2">GND</text>
<text x="87.4" y="162.1">MCP607SO8</text>
<text x="112.1" y="164.5">R20</text>
<text x="116.2" y="167.5">GND</text>
</g>
<g font-size="1.5" fill="#505050">
<text x="109.7" y="26.7" transform="rotate(-90 109.7 26.7)">8</text>
<text x="79.6" y="31.6">3</text>
<text x="83.7" y="32.4">VCC</text>
<text x="89.7" y="35.5" transform="rotate(-90 89.7 35.5)">GND</text>
<text x="91.9" y="32.4">3V3</text>
<text x="97.9" y="31.6">2*2</text>
<text x="110.5" y="33.1" transform="rotate(-90 110.5 33.1)">VDD</text>
<text x="269.4" y="34.3">5</text>
<text x="269.4" y="32.5">6</text>
<text x="88.9" y="39.6" transform="rotate(-90 88.9 39.6)">1</text>
<text x="109.7" y="41.4" transform="rotate(-90 109.7 41.4)">4</text>
<text x="110.5" y="37.3" transform="rotate(-90 110.5 37.3)">VSS</text>
<text x="269.4" y="41.4">1</text>
<text x="269.4" y="39.6">2</text>
<text x="269.4" y="37.8">3</text>
<text x="269.4" y="36">4</text>
<text x="82.3" y="64.9">1</text>
<text x="86.4" y="65.6">SDA1/RP9/CN21/PMD3/RB9</text>
<text x="124.1" y="65.6">SCL1/RP8/CN22/PMD4/RB8</text>
<text x="146.7" y="64.9">44</text>
<text x="82.3" y="66.6">2</text>
<text x="82.3" y="68.4">3</text>
<text x="82.3" y="70.2">4</text>
<text x="82.3" y="72">5</text>
<text x="86.4" y="67.4">PWM2H1/RP22/CN18/PMA1/RC6</text>
<text x="86.4" y="69.2">PWM2L1/RP23/CN17/PMA0/RC7</text>
<text x="86.4" y="71">RP24/CN20/PMA5/RC8</text>
<text x="117.5" y="71">PGED3/ASDA1/RP5/CN27/PMD7/RB5</text>
<text x="117.6" y="69.2">PGEC3/ASCL1/RP6/CN24/PMD6/RB6</text>
<text x="124.6" y="67.4">INT0/RP7/CN23/PMD5/RB7</text>
<text x="146.7" y="72">40</text>
<text x="146.7" y="70.2">41</text>
<text x="146.7" y="68.4">42</text>
<text x="146.7" y="66.6">43</text>
<text x="219.3" y="71" transform="rotate(-90 219.3 71)">20</text>
<text x="224.6" y="71" transform="rotate(-90 224.6 71)">21</text>
<text x="229.9" y="71" transform="rotate(-90 229.9 71)">22</text>
<text x="82.3" y="73.7">6</text>
<text x="82.3" y="75.5">7</text>
<text x="82.3" y="77.3">8</text>
<text x="86.4" y="72.7">RP25/CN19/PMA6/RC9</text>
<text x="86.4" y="74.5">VSS</text>
<text x="86.4" y="76.3">VCAP/VDDCORE</text>
<text x="127.5" y="76.3">RP21/CN26/PMA3/RC5</text>
<text x="139.4" y="72.7">VDD1</text>
<text x="139.6" y="74.5">VSS2</text>
<text x="146.7" y="77.3">37</text>
<text x="146.7" y="75.5">38</text>
<text x="146.7" y="73.7">39</text>
<text x="220.1" y="76.4" transform="rotate(-90 220.1 76.4)">VD</text>
<text x="225.4" y="76.2" transform="rotate(-90 225.4 76.2)">VA</text>
<text x="81.4" y="80.8">10</text>
<text x="81.4" y="82.6">11</text>
<text x="82.3" y="79.1">9</text>
<text x="86.4" y="78.1">PGED2/PWM1H3/RP10/CN16/PMD2/RB10</text>
<text x="86.4" y="79.8">PGEC2/PWM1L3/RP11/CN15/PMD1/RB11</text>
<text x="86.4" y="81.6">PWM1H2/DAC1RP/RP12/CN14/PMD0/RB12</text>
<text x="86.4" y="83.4">PWM1L2/DAC1RN/RP13/CN13/PMRD/RB13</text>
<text x="127" y="83.4">SOSCO/T1CK/CN0/RA4</text>
<text x="127.3" y="79.8">RP19/CN28/PMBE/RC3</text>
<text x="127.5" y="78.1">RP20/CN25/PMA4/RC4</text>
<text x="133.1" y="81.6">TDI/PMA9/RA9</text>
<text x="146.7" y="82.6">34</text>
<text x="146.7" y="80.8">35</text>
<text x="146.7" y="79.1">36</text>
<text x="210" y="79.5">1</text>
<text x="210" y="83">2</text>
<text x="214.1" y="80.3">DOUT</text>
<text x="214.1" y="83.8">DFS</text>
<text x="230.7" y="78.3" transform="rotate(-90 230.7 78.3)">DBYP</text>
<text x="231.4" y="83.8">ROUT</text>
<text x="231.7" y="80.3">LOUT</text>
<text x="238.9" y="83">23</text>
<text x="238.9" y="79.5">24</text>
<text x="81.4" y="84.4">12</text>
<text x="81.4" y="86.2">13</text>
<text x="81.4" y="87.9">14</text>
<text x="81.4" y="89.7">15</text>
<text x="86.4" y="85.2">TMS/PMA10/RA10</text>
<text x="86.4" y="86.9">TCK/PMA7/RA7</text>
<text x="86.4" y="88.7">PWM1H1/RTCC/RP14/CN12/PMWR/RB14</text>
<text x="127.3" y="88.7">OSC2/CLKO/CN29/RA3</text>
<text x="128.6" y="85.2">SOSCI/RP4/CN1/RB4</text>
<text x="132.4" y="86.9">TDO/PMA8/RA8</text>
<text x="146.7" y="89.7">30</text>
<text x="146.7" y="87.9">31</text>
<text x="146.7" y="86.2">32</text>
<text x="146.7" y="84.4">33</text>
<text x="210" y="86.6">3</text>
<text x="214.1" y="87.4">GPO3</text>
<text x="231.7" y="87.4">RCLK</text>
<text x="238.9" y="86.6">19</text>
<text x="81.4" y="91.5">16</text>
<text x="81.4" y="93.2">17</text>
<text x="81.4" y="95">18</text>
<text x="86.4" y="90.5">PWM1L1/RP15/CN11/PMCS1/RB15</text>
<text x="86.4" y="92.3">AVSS</text>
<text x="86.4" y="94">AVDD</text>
<text x="86.4" y="95.8">MCLR</text>
<text x="118.6" y="95.8">AN8/CVREF/RP18/PMA2/CN10/RC2</text>
<text x="127.9" y="90.5">OSC1/CLKI/CN30/RA2</text>
<text x="139.6" y="92.2">VSS1</text>
<text x="140.2" y="94">VDD</text>
<text x="146.7" y="95">27</text>
<text x="146.7" y="93.2">28</text>
<text x="146.7" y="91.5">29</text>
<text x="210" y="90.1">4</text>
<text x="210" y="93.7">5</text>
<text x="214.1" y="90.9">GPO2</text>
<text x="214.1" y="94.5">GPO1</text>
<text x="231.7" y="94.5">SCLK</text>
<text x="232" y="90.9">SDIO</text>
<text x="238.9" y="93.7">17</text>
<text x="238.9" y="90.1">18</text>
<text x="81.4" y="96.8">19</text>
<text x="81.4" y="98.6">20</text>
<text x="81.4" y="100.3">21</text>
<text x="86.4" y="97.6">AN0/VREF+/CN2/RA0</text>
<text x="86.4" y="99.3">AN1/VREF-/CN3/RA1</text>
<text x="86.4" y="101.1">PGED1/AN2/C2IN-/RP0/CN4/RB0</text>
<text x="125.7" y="101.1">AN5/C1IN+/RP3/CN7/RB3</text>
<text x="129.5" y="99.3">AN6/RP16/CN8/RC0</text>
<text x="129.5" y="97.6">AN7/RP17/CN9/RC1</text>
<text x="146.7" y="100.3">24</text>
<text x="146.7" y="98.6">25</text>
<text x="146.7" y="96.8">26</text>
<text x="209.1" y="100.8">12</text>
<text x="210" y="97.2">8</text>
<text x="214.1" y="98">FMI</text>
<text x="214.1" y="101.6">AMI</text>
<text x="232.1" y="98">/SEN</text>
<text x="232.3" y="101.6">/RST</text>
<text x="238.9" y="100.8">15</text>
<text x="238.9" y="97.2">16</text>
<text x="81.4" y="102.1">22</text>
<text x="86.4" y="102.9">PGEC1/AN3/C2IN+/RP1/CN5/RB1</text>
<text x="126" y="102.9">AN4/C1IN-/RP2/CN6/RB2</text>
<text x="146.7" y="102.1">23</text>
<text x="209.1" y="104.3">10</text>
<text x="214.1" y="105.1">NC</text>
<text x="233.5" y="105.1">NC</text>
<text x="238.9" y="104.3">11</text>
<text x="68.1" y="108.7" transform="rotate(-90 68.1 108.7)">3</text>
<text x="69.8" y="108.7" transform="rotate(-90 69.8 108.7)">2</text>
<text x="71.6" y="108.7" transform="rotate(-90 71.6 108.7)">1</text>
<text x="148.3" y="110.9" transform="rotate(-90 148.3 110.9)">3</text>
<text x="150.1" y="110.9" transform="rotate(-90 150.1 110.9)">2</text>
<text x="151.9" y="110.9" transform="rotate(-90 151.9 110.9)">1</text>
<text x="220.1" y="111.8" transform="rotate(-90 220.1 111.8)">GND</text>
<text x="225.4" y="111.8" transform="rotate(-90 225.4 111.8)">GND</text>
<text x="230.7" y="111.8" transform="rotate(-90 230.7 111.8)">RFGND</text>
<text x="219.3" y="116.8" transform="rotate(-90 219.3 116.8)">14</text>
<text x="224.6" y="116.8" transform="rotate(-90 224.6 116.8)">13</text>
<text x="229.9" y="115.9" transform="rotate(-90 229.9 115.9)">9</text>
<text x="92.3" y="136.3">A</text>
<text x="97.4" y="136.3">E</text>
<text x="82.3" y="143.4">2</text>
<text x="95.1" y="139.5" transform="rotate(-90 95.1 139.5)">S</text>
<text x="86.4" y="144.1">-</text>
<text x="99.4" y="147.7">OUT</text>
<text x="105.9" y="146.9">1</text>
<text x="82.3" y="150.4">3</text>
<text x="86.4" y="151.2">+</text>
<text x="82.3" y="158.4">6</text>
<text x="86.4" y="159.2">-</text>
<text x="105.9" y="162">7</text>
<text x="82.3" y="165.5">5</text>
<text x="86.4" y="166.3">+</text>
<text x="99.4" y="162.8">OUT</text>
</g>
<g font-size="1.2" fill="#505050">
<text x="30.6" y="27.9" transform="rotate(-90 30.6 27.9)">LED2</text>
<text x="35.9" y="27.9" transform="rotate(-90 35.9 27.9)">LED1</text>
<text x="41.3" y="27.9" transform="rotate(-90 41.3 27.9)">LED3</text>
<text x="46.6" y="27.9" transform="rotate(-90 46.6 27.9)">LED4</text>
<text x="255.8" y="35">PGC</text>
<text x="255.5" y="39.8">MCLR</text>
<text x="255.8" y="36.7">PGD</text>
<text x="156.6" y="78">DIR</text>
<text x="156.6" y="76.2">STEP</text>
<text x="241.7" y="76.2" transform="rotate(-90 241.7 76.2)">AUDIO_1KHZ</text>
<text x="60.7" y="79.7">LED1</text>
<text x="156.1" y="79.7">RRST</text>
<text x="60.7" y="85.1">LED2</text>
<text x="156.1" y="86.8">LED3</text>
<text x="59.9" y="95.7">MCLR</text>
<text x="242.2" y="90.8">SDA</text>
<text x="242.2" y="94.4">SCL</text>
<text x="58.6" y="97.5">MOD_IN</text>
<text x="60.3" y="101">PGD</text>
<text x="156.1" y="99.3">LED4</text>
<text x="242.2" y="101.5">RRST</text>
<text x="60.3" y="102.8">PGC</text>
<text x="51.7" y="144">AUDIO_1KHZ</text>
<text x="112.2" y="147.6">MOD_IN</text>
</g>
<g font-size="1.2" fill="#800000">
<text x="76.8" y="36.9" transform="rotate(-90 76.8 36.9)">+</text>
<text x="101.2" y="36.5" transform="rotate(-90 101.2 36.5)">+</text>
</g>
</svg>
